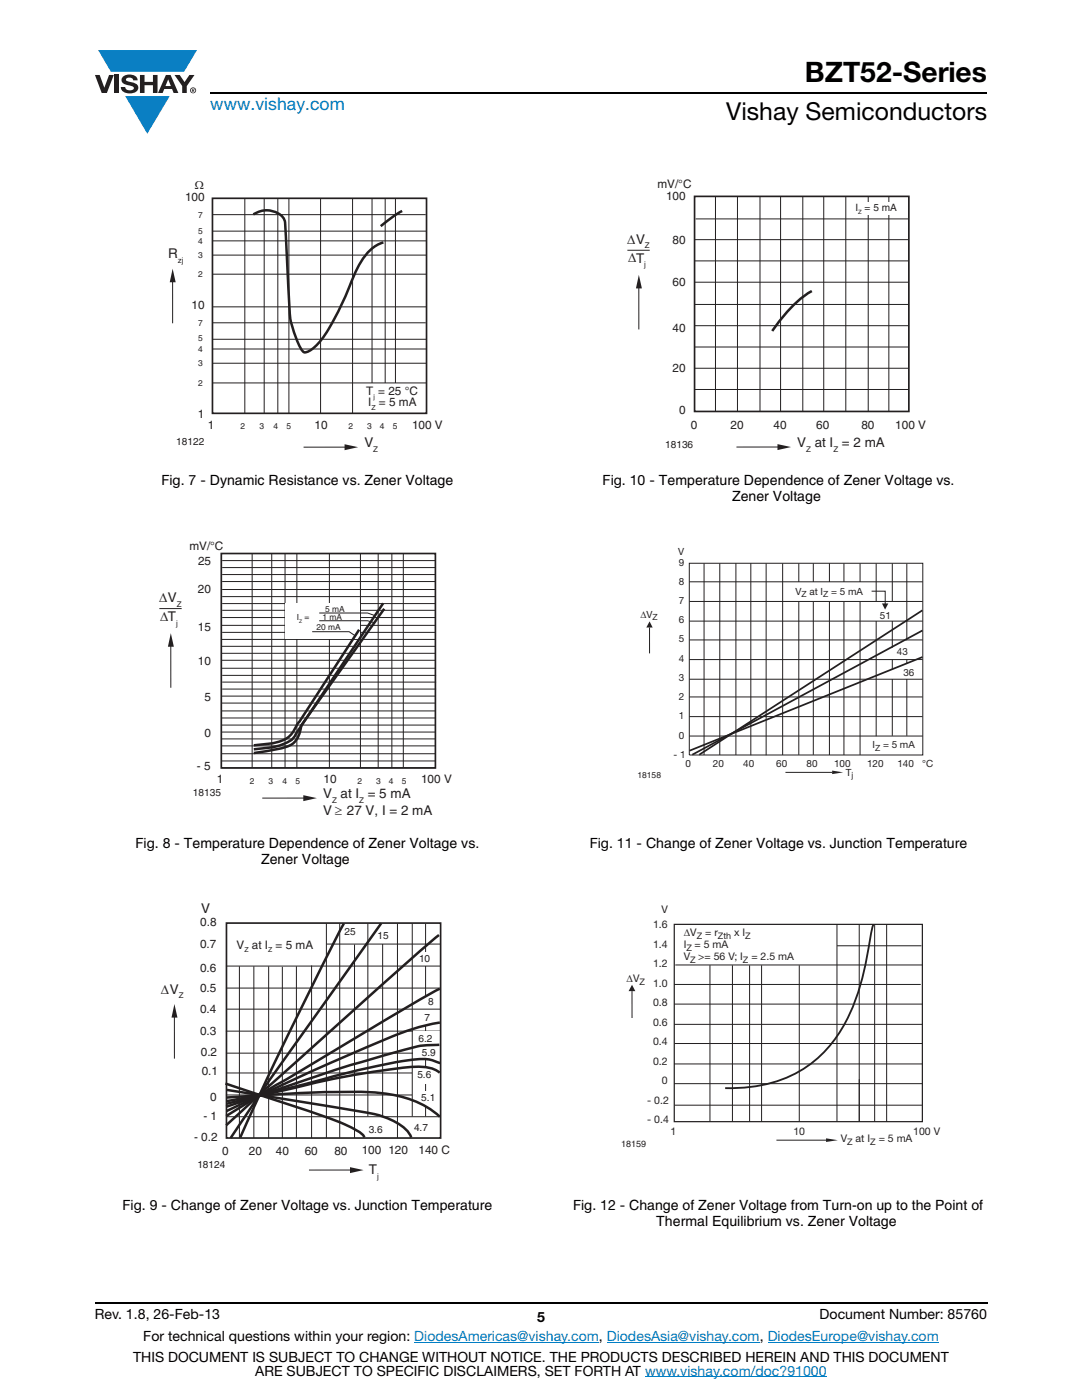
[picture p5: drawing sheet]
<svg xmlns="http://www.w3.org/2000/svg" width="216mm" height="279mm" viewBox="0 0 216 279" stroke-linecap="round" stroke-linejoin="round" font-family="sans-serif">
<g fill="#0a7fc3">
<path d="M19.6 10h19.7l-2.6 4.3h-1.1h-13.5z"/>
<path d="M25 19.2h8.9l-4.5 7.5z"/>
</g>
<g fill="#231f20">
<path d="M18.9 15h1l.9 2.5 1-2.5h.9l-1.4 3.6h-1z"/>
<path d="M22.9 15h.9v3.6h-.9z"/>
<path d="M24.6 15.3a2.1 2.1 0 0 1 2.8 .3l.1 .4h-.9a.79 .79 0 0 0-.7-.5 .79 .79 0 0 0-.8 .4l.3 .3 1 .2a1.08 1.08 0 0 1 1.2 1 1.08 1.08 0 0 1-1.1 1.2 1.73 1.73 0 0 1-2.4-1.2h.9a.96 .96 0 0 0 .8 .6 .96 .96 0 0 0 .9-.4 1.31 1.31 0 0 0-1.2-.6 1.03 1.03 0 0 1-1.1-.6 1.03 1.03 0 0 1 .2-1.1z"/>
<path d="M27.9 15h.9v1.3h1.7v-1.3h.9v3.6h-.9v-1.6h-1.7v1.6h-.9z"/>
<path d="M34.8 15h1.1l.9 1.4 1-1.4h1l-1.5 2.2v1.4h-.9v-1.4z"/>
<path d="M33.6 15.9l.5 1.3h-1.1zM33.1 15l-1.6 3.6h1l.3-.8h1.5l.3 .8h1l-1.6-3.6z"/>
<path d="M38.1 18a.46 .46 0 0 1 .9 0 .46 .46 0 0 1-.9 0zM37.9 18a.6 .6 0 0 0 1.2 0 .6 .6 0 0 0-1.2 0z"/>
<path d="M38.4 17.8h.2v.2h-.2zM38.3 17.7v.7h.1v-.3l.4 .3-.2-.3 .2-.2-.1-.2z"/>
</g>
<path d="M42 18.6h155M18.9 260h178.1" fill="none" stroke="#000" stroke-width=".36"/>
<path d="M82.7 267.9h36.8M121.1 267.9h30.5M128.7 274.8h36.3M153.2 267.9h34.1" fill="none" stroke="#007ec4" stroke-width=".2"/>
<path d="M42.4 39.6h42.7v42.9h-42.7z" fill="none" stroke="#231f20" stroke-width=".34"/>
<g fill="none" stroke="#231f20" stroke-width=".2">
<path d="M48.8 39.6v42.9M52.7 39.6v42.9M55.4 39.6v42.9M57.6 39.6v42.9M64 39.6v42.9M70.4 39.6v42.9M74.2 39.6v36.8M76.9 39.6v36.8M78.9 39.6v36.8M34.4 54.9v9.6M42.4 50.9h42.7M42.4 54.7h42.7"/>
<path d="M42.5 46.1h42.6M42.5 48.1h42.6M42.5 42.8h42.5M42.4 72.5h42.7M42.4 76.4h42.7M42.5 67.7h42.6M42.5 61.2h42.6M42.5 69.7h42.6M42.5 64.4h42.5"/>
</g>
<path d="M50.5 42.8a4.5 4.5 0 0 1 6.2 1l.2 1.2 .7 14.5a19.1 19.1 0 0 0 2.9 10.6 1.35 1.35 0 0 0 1.5-.3 16.5 16.5 0 0 0 4.7-6.1l2.4-4.9a36.9 36.9 0 0 1 3.9-7.9 6.9 6.9 0 0 1 3.5-2.5M80.2 42.1l-1.6 1-2.6 2" fill="none" stroke="#231f20" stroke-width=".5"/>
<path d="M34.4 53.6l.7 2.7h-1.2z" fill="#231f20"/>
<path d="M70.2 89.2h-9.6" fill="none" stroke="#231f20" stroke-width=".2"/>
<path d="M68.8 88.7l2.7 .5-2.7 .6z" fill="#231f20"/>
<g fill="none" stroke="#231f20" stroke-width=".2">
<path d="M44.3 116.1h42.6M44.3 119.1h42.5M44.3 117.6h42.5M44.3 114.7h42.6M44.3 113.3h42.6M44.3 111.9h42.6M50.3 110.5v42.7M54.2 110.5v42.7M56.9 110.5v42.7M59.2 110.5v42.7M65.7 110.5v42.7M71.9 110.5v42.7"/>
<path d="M75.5 110.5v42.7M78.2 110.5v42.7M80.5 110.5v42.7M31.8 121.5h4.5M44.2 124.8h42.7M44.2 127.6h42.7M44.2 138.9h42.7M44.3 129h42.7M44.3 130.4h42.7M44.3 133.4h42.7M44.3 131.8h42.7M44.3 126.2h42.5"/>
<path d="M44.3 123.2h42.5M44.3 121.8h42.5M44.3 120.5h42.5M44.3 134.8h42.7M44.3 137.5h42.7M44.3 136.1h42.7M44.2 141.9h42.7M44.2 140.3h42.7M44.2 153.2h42.7M44.2 148.9h42.7M44.2 146.1h42.7M44.2 151.9h42.7"/>
<path d="M44.2 147.5h42.7M44.2 150.4h42.7M44.2 144.7h42.7M44.2 143.3h42.7"/>
</g>
<path d="M57 120.5h14.8v7h-14.8z" fill="#fff"/>
<path d="M71.7 125.7l-12.2 18.6a5.9 5.9 0 0 1-4.4 3.9l-4.5 .5M76.5 120.4l-17.6 26.4a2.44 2.44 0 0 1-1.4 1.3 13.6 13.6 0 0 1-5.9 1.3l-1 .1M76.7 121.5l-16.5 23.2a7.5 7.5 0 0 1-1.3 3.3 7.1 7.1 0 0 1-4.1 1.6l-4.2 .7" fill="none" stroke="#231f20" stroke-width=".5"/>
<path d="M34.1 127.6v9.7M62.3 126.1h7.4l1.1 .8M63.7 122.3h9.7l1.5 .6M63.7 123.9h9.7l1.3 .4" fill="none" stroke="#231f20" stroke-width=".2"/>
<path d="M44.2 110.5h42.7v42.8h-42.7z" fill="none" stroke="#231f20" stroke-width=".34"/>
<path d="M34.1 126.4l.6 2.7h-1.2z" fill="#231f20"/>
<path d="M62 159.3h-9.7" fill="none" stroke="#231f20" stroke-width=".2"/>
<path d="M60.5 158.7l2.7 .6-2.7 .6z" fill="#231f20"/>
<g fill="none" stroke="#231f20" stroke-width=".2">
<path d="M45.1 197.2h42.7M47.8 192.9v34.2M50.7 192.9v34.2M53.6 192.9v34.2M56.3 193v34.2M59.1 192.9v34.3M62.2 192.7v34.4M65.2 188.4h22.6M67.8 184.3v42.8M70.7 188.5v38.6M79.3 184.3v42.8M84.9 184.4v38.4"/>
<path d="M45.1 218.5h42.7M45.1 210.2h42.7M45.1 214.1h42.7M45.1 222.9h42.7"/>
</g>
<path d="M68.6 184.3l-3.9 7.7-8.9 17.9-7.9 17.1M76.1 184.3l-12.1 17a529.4 529.4 0 0 0-18 25.8M45 216.2a502.5 502.5 0 0 1 23.8 8.2l2.9 1.5 1 1.1M45.1 217.5l21.7 3.5a57.7 57.7 0 0 1 10.4 2.1l.9 .4a7 7 0 0 1 4 3.5" fill="none" stroke="#231f20" stroke-width=".5"/>
<g fill="#fff">
<path d="M82.4 190.1h5.2v2.7h-5.2z"/>
<path d="M83.3 198.9h4v2.5h-4z"/>
</g>
<path d="M65.1 184.3v42.8M73.4 184.3v38.5M76.4 188.4v34.5" fill="none" stroke="#231f20" stroke-width=".2"/>
<path d="M82.3 217.8h5.4v2.9h-5.4z" fill="#fff"/>
<path d="M45.2 219a275.1 275.1 0 0 1 28.8-1 23.3 23.3 0 0 1 12.4 3.8l1.4 1.1" fill="none" stroke="#231f20" stroke-width=".5"/>
<path d="M82.3 212.9h5.4v3.3h-5.4z" fill="#fff"/>
<path d="M87.6 186.6l-11.5 10.1-22.7 20.3-8.3 7.6M87.7 197.3l-6.4 3.7-19.7 11.7a303.1 303.1 0 0 0-16.5 10M87.7 214.1a7.7 7.7 0 0 0-5.4-1.2 177.6 177.6 0 0 0-27 5l-10.1 2.4" fill="none" stroke="#231f20" stroke-width=".5"/>
<path d="M45.1 192.8h42.7M82.3 184.3v38.5" fill="none" stroke="#231f20" stroke-width=".2"/>
<path d="M82.8 201.4h4v3.2h-4z" fill="#fff"/>
<path d="M87.8 204.1a64 64 0 0 0-15.5 5.3l-10.7 4.7-16.4 7.6" fill="none" stroke="#231f20" stroke-width=".5"/>
<path d="M45.1 205.8h42.7M45.1 201.4h42.8" fill="none" stroke="#231f20" stroke-width=".2"/>
<path d="M82.4 205.8h5.3v5.6h-5.3z" fill="#fff"/>
<path d="M87.7 208.5a23.4 23.4 0 0 0-7.7 1.2l-1.4 .4a318.5 318.5 0 0 0-26.9 8.6l-6.6 2.2M87.8 212.2a8.4 8.4 0 0 0-5.4-.7 162.3 162.3 0 0 0-22.2 5l-7.5 1.8-7.5 1.5" fill="none" stroke="#231f20" stroke-width=".5"/>
<path d="M45.2 184.2h42.7v42.9h-42.7z" fill="none" stroke="#231f20" stroke-width=".34"/>
<path d="M34.8 201.6v9.7" fill="none" stroke="#231f20" stroke-width=".2"/>
<path d="M34.8 200.4l.6 2.7h-1.2z" fill="#231f20"/>
<path d="M71.3 233.5h-9.6" fill="none" stroke="#231f20" stroke-width=".2"/>
<path d="M69.8 232.9l2.8 .6-2.8 .6z" fill="#231f20"/>
<path d="M138.6 39.2h42.8v42.9h-42.8z" fill="none" stroke="#231f20" stroke-width=".34"/>
<g fill="none" stroke="#231f20" stroke-width=".2">
<path d="M142.8 39.2v42.9M147.2 39.2v42.9M151.6 39.2v42.9M155.8 39.2v42.9M160.2 39.2v42.9M164.4 39.2v42.9M168.8 39.2v42.9M173.2 39.2v42.9M177.4 39.2v42.9M138.6 52.1h42.7M138.6 47.8h42.7M138.6 56.3h42.7"/>
<path d="M138.8 43.7h42.5M138.6 60.8h42.7M138.6 77.7h42.7M138.6 73.5h42.7M138.6 69.3h42.7M138.6 65h42.7"/>
</g>
<path d="M162 58.1a27.3 27.3 0 0 0-7.9 8" fill="none" stroke="#231f20" stroke-width=".5"/>
<path d="M170.1 40.4h10.8v2.5h-10.8z" fill="#fff"/>
<path d="M125.2 49.9h4.4M127.5 56.1v9.6" fill="none" stroke="#231f20" stroke-width=".2"/>
<path d="M127.5 54.8l.6 2.8h-1.2z" fill="#231f20"/>
<path d="M156.6 89.2h-9.7" fill="none" stroke="#231f20" stroke-width=".2"/>
<path d="M155.1 88.6l2.8 .6-2.8 .6z" fill="#231f20"/>
<path d="M137.5 112.4h46.6v38.3h-46.6zM178 112.4v34.4M180.9 112.5v34.3M137.6 139.1h46.5M137.6 143h46.5M137.6 146.9h46.5M156.7 154.1h9.4" fill="none" stroke="#231f20" stroke-width=".2"/>
<path d="M166 153.8l2.3 .3-2.3 .4z" fill="#231f20"/>
<path d="M129.6 125.2v5.2" fill="none" stroke="#231f20" stroke-width=".2"/>
<path d="M129.6 124l.6 1.2h-1.2z" fill="#231f20"/>
<path d="M140.5 112.4v38.3M143.6 112.4v38.3M146.8 112.4v38.3M149.8 112.4v38.3M152.9 112.4v38.3M159.4 112.4v38.3M162.3 112.4v38.3M165.5 112.4v38.3M168.4 112.4v38.3M171.6 112.4v38.3" fill="none" stroke="#231f20" stroke-width=".2"/>
<path d="M156.3 116.1h18.6v3.9h-18.6z" fill="#fff"/>
<path d="M137.6 116.1h46.5M156.2 112.4v38.3M174.8 112.4v34.5" fill="none" stroke="#231f20" stroke-width=".2"/>
<path d="M173.2 120.1h7.6v3.9h-7.6z" fill="#fff"/>
<path d="M173.9 118h2.7v2.9M137.6 124h46.5M137.6 120h46.5" fill="none" stroke="#231f20" stroke-width=".2"/>
<path d="M176 120.4h1.3l-.7 1.3z" fill="#231f20"/>
<path d="M176.8 130l4.2-2.3h2.7v3.9h-6.9z" fill="#fff"/>
<path d="M184.1 121.8l-44.6 28.8M184.1 125.8l-46 24.8" fill="none" stroke="#231f20" stroke-width=".35"/>
<path d="M137.5 131.6h46.6M137.6 127.7h46.5" fill="none" stroke="#231f20" stroke-width=".2"/>
<path d="M177.2 134l4.6-2 2.2-.3v3.8h-6.8z" fill="#fff"/>
<path d="M137.6 135.6h46.5M141.7 192.6v31.3M146.1 192.6v31.3M134.6 200.4h49.4M154.9 227.5h9.9" fill="none" stroke="#231f20" stroke-width=".2"/>
<path d="M184.1 131.1l-46.5 18.7" fill="none" stroke="#231f20" stroke-width=".35"/>
<path d="M134.5 184.5h49.5v39.4h-49.5z" fill="none" stroke="#231f20" stroke-width=".24"/>
<path d="M164.8 227.2l2.4 .3-2.4 .4z" fill="#231f20"/>
<path d="M126.1 197.8v5.4" fill="none" stroke="#231f20" stroke-width=".2"/>
<path d="M126.1 196.5l.7 1.3h-1.4z" fill="#231f20"/>
<g fill="none" stroke="#231f20" stroke-width=".2">
<path d="M134.5 196.5h49.2M134.7 192.6h49.3M149.6 192.6v31.2M152 192.6v31.3M159.5 192.6v31.2M167 184.5v39.3M167 188.8h16.9M171.5 184.5v39.4M174.5 184.5v39.4M176.9 184.5v39.4M134.5 212.3h49.6M134.5 216.3h49.6"/>
<path d="M134.5 204.4h49.5M134.6 208.3h49.4M134.6 220.6h49.4"/>
</g>
<path d="M174.3 184.6l-.4 1.4a64 64 0 0 1-4.4 16.4 24 24 0 0 1-21.4 14.7l-3.4 .1" fill="none" stroke="#231f20" stroke-width=".37"/>
<text font-size="5.6" x="160.6" y="16.4">BZT52-Series</text>
<text font-size="4.9" x="144.9" y="24">Vishay Semiconductors</text>
<text font-size="3.5" fill="#007ec4" x="42" y="21.9">www.vishay.com</text>
<g font-size="2.8">
<text x="32.2" y="96.8">Fig. 7 - Dynamic Resistance vs. Zener Voltage</text>
<text x="120.2" y="96.8">Fig. 10 - Temperature Dependence of Zener Voltage vs.</text>
<text x="146.1" y="100">Zener Voltage</text>
<text x="27" y="169.2">Fig. 8 - Temperature Dependence of Zener Voltage vs.</text>
<text x="52.1" y="172.3">Zener Voltage</text>
<text x="117.7" y="169.2">Fig. 11 - Change of Zener Voltage vs. Junction Temperature</text>
<text x="24.4" y="241.5">Fig. 9 - Change of Zener Voltage vs. Junction Temperature</text>
<text x="114.3" y="241.5">Fig. 12 - Change of Zener Voltage from Turn-on up to the Point of</text>
<text x="131" y="244.7">Thermal Equilibrium vs. Zener Voltage</text>
<text x="18.9" y="263.3">Rev. 1.8, 26-Feb-13</text>
<text x="107.2" y="263.8">5</text>
<text x="163.6" y="263.3">Document Number: 85760</text>
<text x="28.6" y="267.7">For technical questions within your region: DiodesAmericas@vishay.com, DiodesAsia@vishay.com, DiodesEurope@vishay.com</text>
<text x="26.5" y="271.7">THIS DOCUMENT IS SUBJECT TO CHANGE WITHOUT NOTICE. THE PRODUCTS DESCRIBED HEREIN AND THIS DOCUMENT</text>
<text x="50.9" y="274.6">ARE SUBJECT TO SPECIFIC DISCLAIMERS, SET FORTH AT www.vishay.com/doc?91000</text>
</g>
<g font-size="2.7" fill="#231f20">
<text x="33.5" y="51.5">R</text>
<text x="125.1" y="48.6">ΔV</text>
<text x="125.3" y="52.3">ΔT</text>
<text x="72.7" y="89.3">V</text>
<text x="159.1" y="89.2">V at I = 2 mA</text>
<text x="31.7" y="120.1">ΔV</text>
<text x="32" y="123.8">ΔT</text>
<text x="64.5" y="159.3">V at I = 5 mA</text>
<text x="64.5" y="162.7">V ≥ 27 V, I = 2 mA</text>
<text x="40.2" y="182.2">V</text>
<text x="32.1" y="198.3">ΔV</text>
<text x="73.6" y="234.3">T</text>
</g>
<g font-size="2.3" fill="#231f20">
<text x="36.9" y="40.2">100</text>
<text x="38.9" y="37.6">Ω</text>
<text x="131.2" y="37.6">mV/°C</text>
<text x="132.9" y="39.8">100</text>
<text x="134.2" y="48.6">80</text>
<text x="134.2" y="57.1">60</text>
<text x="38.2" y="61.7">10</text>
<text x="134.2" y="66.2">40</text>
<text x="134.2" y="74.3">20</text>
<text x="39.5" y="83.4">1</text>
<text x="73.1" y="78.8">T = 25 °C</text>
<text x="73.5" y="81.1">I = 5 mA</text>
<text x="135.5" y="82.7">0</text>
<text x="41.4" y="85.6">1</text>
<text x="62.8" y="85.6">10</text>
<text x="82.2" y="85.6">100 V</text>
<text x="137.9" y="85.6">0</text>
<text x="145.8" y="85.6">20</text>
<text x="154.3" y="85.6">40</text>
<text x="162.9" y="85.6">60</text>
<text x="171.9" y="85.6">80</text>
<text x="178.6" y="85.6">100 V</text>
<text x="37.8" y="109.8">mV/°C</text>
<text x="39.5" y="112.7">25</text>
<text x="39.5" y="118.4">20</text>
<text x="39.5" y="125.9">15</text>
<text x="39.5" y="132.7">10</text>
<text x="40.8" y="139.8">5</text>
<text x="40.8" y="147.1">0</text>
<text x="39.3" y="153.6">- 5</text>
<text x="43.3" y="156.4">1</text>
<text x="64.6" y="156.4">10</text>
<text x="84" y="156.4">100 V</text>
<text x="40" y="184.8">0.8</text>
<text x="39.9" y="189.2">0.7</text>
<text x="47.2" y="189.3">V at I = 5 mA</text>
<text x="39.9" y="194">0.6</text>
<text x="39.9" y="198.1">0.5</text>
<text x="39.9" y="202.2">0.4</text>
<text x="39.9" y="206.5">0.3</text>
<text x="40.1" y="210.7">0.2</text>
<text x="40.3" y="214.5">0.1</text>
<text x="41.9" y="219.6">0</text>
<text x="38.7" y="227.7">- 0.2</text>
<text x="40.6" y="223.6">- 1</text>
<text x="44.4" y="230.4">0</text>
<text x="49.7" y="230.4">20</text>
<text x="55" y="230.4">40</text>
<text x="60.8" y="230.4">60</text>
<text x="66.7" y="230.4">80</text>
<text x="72.2" y="230.3">100 120</text>
<text x="83.5" y="230.3">140 C</text>
</g>
<g font-size="2.1" fill="#231f20">
<text x="130.3" y="185.2">1.6</text>
<text x="132" y="182.2">V</text>
<text x="130.3" y="189.1">1.4</text>
<text x="136.4" y="189.2">I</text>
<text x="136.4" y="186.8">ΔV</text>
<text x="136.4" y="191.6">V</text>
<text x="138.6" y="189.2">= 5 mA</text>
<text x="139.3" y="191.6">&gt;= 56 V; I</text>
<text x="140.7" y="186.8">= r</text>
<text x="146.5" y="186.8">x I</text>
<text x="149.9" y="191.6">= 2.5 mA</text>
<text x="125" y="196.1">ΔV</text>
<text x="130.3" y="193">1.2</text>
<text x="130.3" y="196.9">1.0</text>
<text x="130.3" y="200.8">0.8</text>
<text x="130.3" y="204.7">0.6</text>
<text x="130.3" y="208.6">0.4</text>
<text x="130.3" y="212.5">0.2</text>
<text x="129.2" y="220.3">- 0.2</text>
<text x="132.1" y="216.4">0</text>
<text x="129.2" y="224.2">- 0.4</text>
<text x="133.8" y="226.4">1</text>
<text x="158.3" y="226.4">10</text>
<text x="167.8" y="227.9">V</text>
<text x="170.7" y="227.9">at I</text>
<text x="175.3" y="227.9">= 5 mA</text>
<text x="182.2" y="226.4">100 V</text>
</g>
<g font-size="2" fill="#231f20">
<text x="170.7" y="42.1">I = 5 mA</text>
<text x="35.2" y="88.8">18122</text>
<text x="132.7" y="89.4">18136</text>
<text x="135.3" y="110.7">V</text>
<text x="135.5" y="112.9">9</text>
<text x="135.5" y="116.7">8</text>
<text x="158.7" y="118.6">V</text>
<text x="161.5" y="118.6">at I</text>
<text x="165.8" y="118.6">= 5 mA</text>
<text x="127.8" y="123.3">ΔV</text>
<text x="135.5" y="120.5">7</text>
<text x="135.5" y="124.4">6</text>
<text x="175.6" y="123.6">51</text>
<text x="135.5" y="128.2">5</text>
<text x="179" y="130.7">43</text>
<text x="135.5" y="132.1">4</text>
<text x="135.5" y="135.9">3</text>
<text x="180.3" y="134.8">36</text>
<text x="135.5" y="139.7">2</text>
<text x="135.5" y="143.6">1</text>
<text x="135.5" y="147.4">0</text>
<text x="174.1" y="149.2">I</text>
<text x="176.2" y="149.2">= 5 mA</text>
<text x="134.4" y="151.2">- 1</text>
<text x="136.8" y="153">0</text>
<text x="142.3" y="153">20</text>
<text x="148.3" y="153">40</text>
<text x="154.9" y="153">60</text>
<text x="160.9" y="153">80</text>
<text x="166.4" y="153">100</text>
<text x="168.8" y="154.8">T</text>
<text x="173" y="153">120</text>
<text x="179.1" y="153">140</text>
<text x="184" y="153">°C</text>
<text x="38.5" y="158.9">18135</text>
<text x="68.8" y="186.6">25</text>
<text x="75.4" y="187.5">15</text>
<text x="83.6" y="192">10</text>
<text x="84.7" y="203.8">7</text>
<text x="85.4" y="200.6">8</text>
<text x="83.5" y="208">6.2</text>
<text x="83.3" y="215.1">5.6</text>
<text x="84.2" y="210.8">5.9</text>
<text x="84.1" y="219.6">5.1</text>
<text x="73.6" y="226.1">3.6</text>
<text x="82.6" y="225.8">4.7</text>
<text x="39.4" y="233.1">18124</text>
</g>
<g font-size="1.8" fill="#231f20">
<text x="137" y="189.8">Z</text>
<text x="139" y="187.4">Z</text>
<text x="143.2" y="187.4">Zth</text>
<text x="148.7" y="187.4">Z</text>
<text x="127.6" y="196.7">Z</text>
<text x="137.7" y="192.2">Z</text>
<text x="148.2" y="192.2">Z</text>
<text x="124" y="228.9">18159</text>
<text x="169" y="228.5">Z</text>
<text x="173.6" y="228.5">Z</text>
</g>
<g font-size="1.7" fill="#231f20">
<text x="39.6" y="43.6">7</text>
<text x="39.6" y="46.7">5</text>
<text x="39.6" y="48.8">4</text>
<text x="39.6" y="51.6">3</text>
<text x="39.6" y="55.2">2</text>
<text x="39.6" y="65">7</text>
<text x="39.6" y="68.1">5</text>
<text x="39.6" y="70.2">4</text>
<text x="39.6" y="73">3</text>
<text x="39.6" y="76.9">2</text>
<text x="48" y="85.7">2</text>
<text x="51.8" y="85.7">3</text>
<text x="54.6" y="85.7">4</text>
<text x="57.1" y="85.7">5</text>
<text x="69.5" y="85.7">2</text>
<text x="73.3" y="85.7">3</text>
<text x="75.8" y="85.7">4</text>
<text x="78.4" y="85.7">5</text>
<text x="159.9" y="119.2">Z</text>
<text x="164.3" y="119.2">Z</text>
<text x="59.2" y="123.8">I</text>
<text x="60.7" y="123.8">=</text>
<text x="63.1" y="125.7">20 mA</text>
<text x="64.4" y="123.7">1 mA</text>
<text x="64.9" y="122.1">5 mA</text>
<text x="130.2" y="123.8">Z</text>
<text x="174.6" y="149.8">Z</text>
<text x="127.2" y="155.3">18158</text>
<text x="169.9" y="155.4">j</text>
<text x="49.8" y="156.4">2</text>
<text x="53.6" y="156.4">3</text>
<text x="56.4" y="156.4">4</text>
<text x="59" y="156.4">5</text>
<text x="71.3" y="156.4">2</text>
<text x="75.1" y="156.4">3</text>
<text x="77.6" y="156.4">4</text>
<text x="80.2" y="156.4">5</text>
</g>
<g font-size="1.6" fill="#231f20">
<text x="35.5" y="52.4">zj</text>
<text x="128.5" y="53.3">j</text>
<text x="128.7" y="49.5">Z</text>
<text x="74.5" y="90.2">Z</text>
<text x="160.9" y="90.1">Z</text>
<text x="166.3" y="90.1">Z</text>
<text x="35.2" y="124.8">j</text>
<text x="35.3" y="121">Z</text>
<text x="66.2" y="160.2">Z</text>
<text x="71.7" y="160.2">Z</text>
<text x="35.7" y="199.2">Z</text>
<text x="75.2" y="235.2">j</text>
</g>
<g font-size="1.4" fill="#231f20">
<text x="74.1" y="81.9">Z</text>
<text x="74.5" y="79.6">j</text>
<text x="48.8" y="190.1">Z</text>
<text x="53.5" y="190.1">Z</text>
</g>
<text font-size="1.2" fill="#231f20" x="171.3" y="42.8">Z</text>
<text font-size="1" fill="#231f20" x="59.7" y="124.3">Z</text>
</svg>
